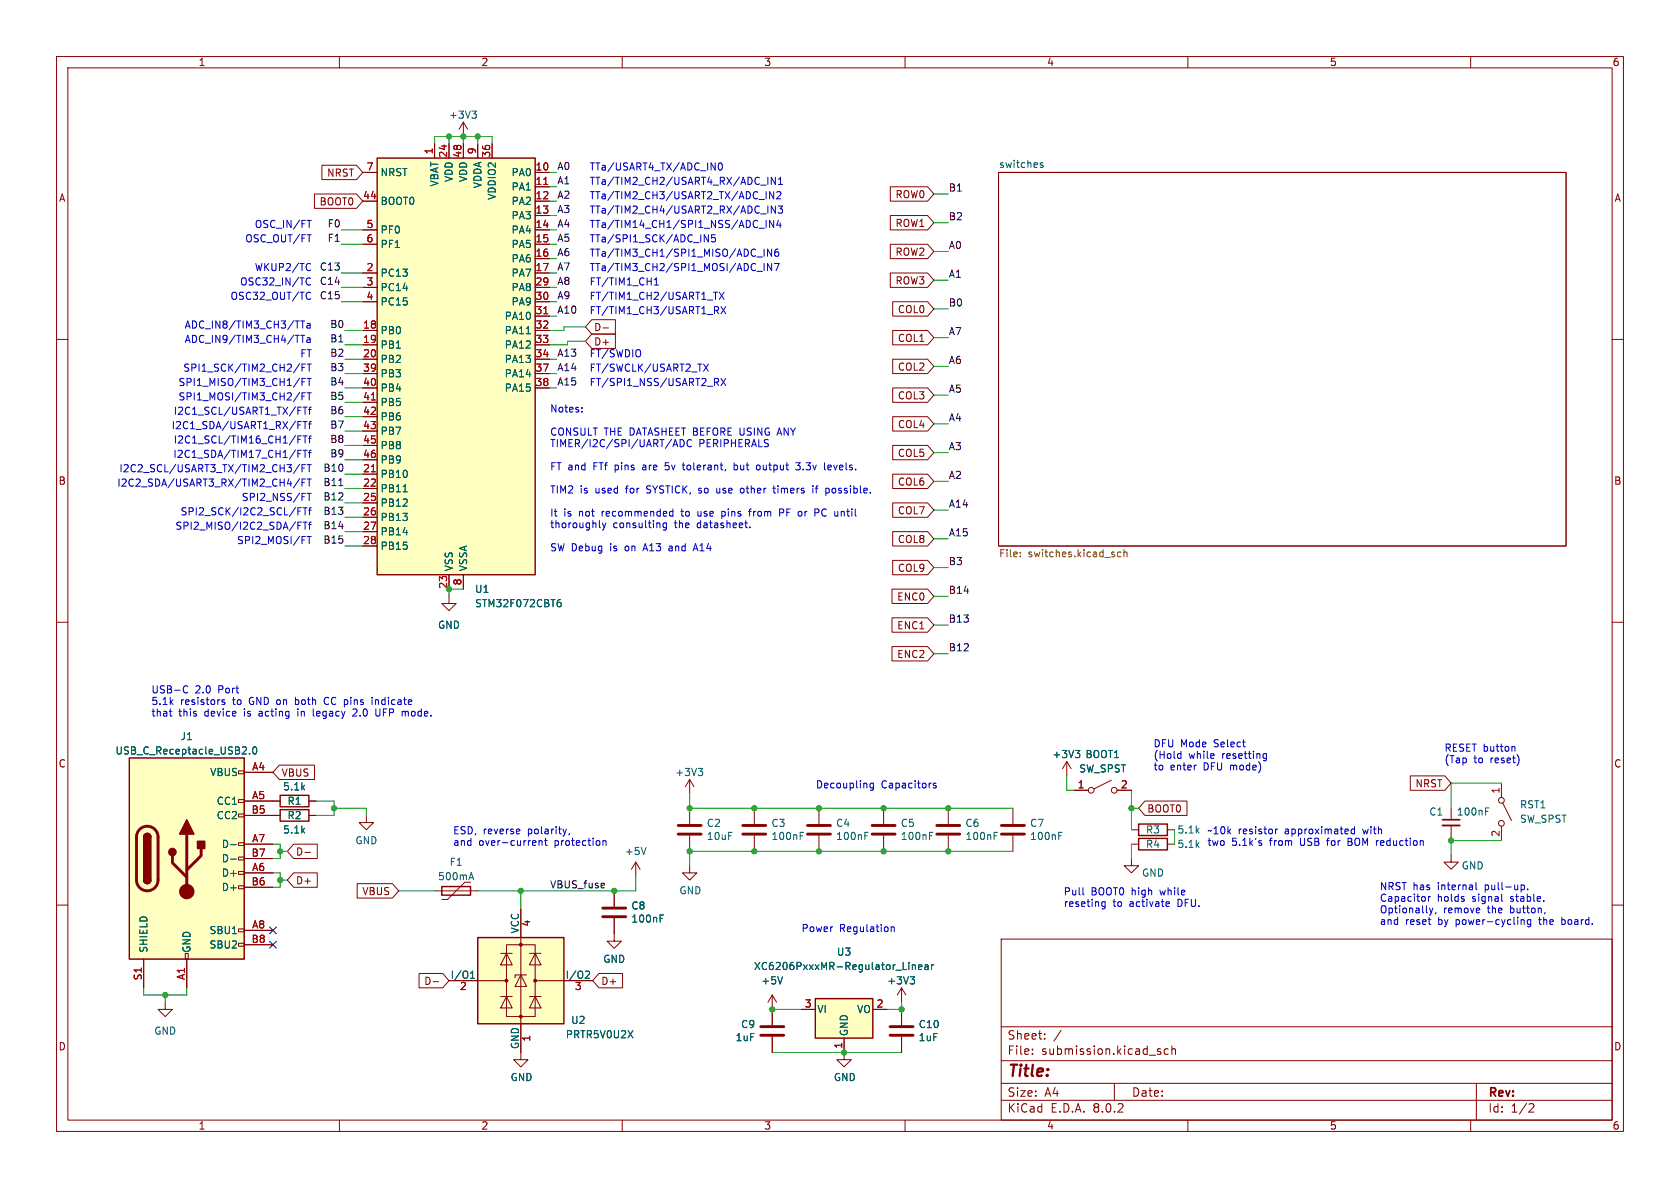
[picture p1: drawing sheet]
<svg xmlns="http://www.w3.org/2000/svg" width="297mm" height="210mm" viewBox="0 0 297 210" stroke-linecap="round" stroke-linejoin="round" font-family="sans-serif">
<g fill="none" stroke="#840000" stroke-width=".18">
<path d="M10 10h277v190h-277zM12 12h273v186h-273zM60 10v2M110 10v2M160 10v2M210 10v2M260 10v2M176.5 30.5h100.4v66h-100.4zM10 60h2M285 60h2M10 110h2M285 110h2"/>
<path d="M121.9 137.8v2.5M121.9 137.8l-.7 1.3M121.9 137.8l.8 1.3M188.6 134.6l.8 1.3M188.6 134.6v2.6M188.6 134.6l-.8 1.3M265.4 138.4v2.6M10 160h2M48.3 141.6h1.2M48.3 144.1h1.2M54.6 141.6h1.3M54.6 144.1h1.3"/>
<path d="M64.8 144.1v1.3h1.2l-1.2 1.3-1.3-1.3h1.3M108.6 157.5v2.8M112.4 152.4l-.8 1.3M112.4 152.4v2.5M112.4 152.4l.8 1.3M121.9 153v1.3h1.3l-1.3 1.3-1.3-1.3h1.3M121.9 142.9v2.8M121.9 147.7v2.8M133.3 142.9v2.8M133.3 147.7v2.8M200 151.8v1.2h1.3l-1.3 1.3-1.2-1.3h1.2M256.5 151.1v1.3h-1.2l1.2 1.3 1.3-1.3h-1.3"/>
<path d="M256.5 142.9v2M256.5 145.9v2.1M265.4 146.1v2.5M265.7 142l1.5 3M285 160h2M29.2 177.2v1.2h1.3l-1.3 1.3-1.3-1.3h1.3M108.6 162.3v2.8M159.4 174.6l-.8 1.3M159.4 174.6v2.6M159.4 174.6l.7 1.3M177 166h108v32h-108zM60 198v2"/>
<path d="M110 198v2M160 198v2M177 194.5h108M177 191.5h108M177 187.5h108M177 181.5h108M182.5 186.3v.1M182.5 185.5v.1M184.7 183.6v.1M184.7 182.8v.1M187.6 182.1l-1.3 2M197 191.5v3"/>
<path d="M204.8 185.9l.4 .1v.2l-.2 .2h-.3M204.8 185.4l.4 .1M206.5 185.5l-.4-.1-.3 .3v.4l.2 .2h.5M207.2 185.5l.2-.1 .3 .1 .1 .9M207.2 184.9v1.5M210 198v2M260 198v2M261 191.5v6.5M270.5 195.1l.5 .1 .2 .3-1 1.1h1"/>
<circle cx="265.4" cy="141.5" r=".51"/>
<circle cx="265.4" cy="145.5" r=".51"/>
</g>
<g fill="none" stroke="#006464" stroke-width=".18">
<path d="M184.4 28.8h-.3l-.2 .1v.2l.5 .1v.3h-.5M123.4 135.8h.8l-.4 .5M124 136.3l.2 .3v.3l-.2 .2M190.1 132.7h.8l-.4 .4M190.7 133.1l.2 .3v.3l-.2 .2M114.2 149.8l-.4 1.3M141.5 147.7h.4M141.5 147.1h.6M262.6 143.4h.5M262.6 142.8h.6M116.7 162.3h.4M116.7 161.7h.6"/>
<path d="M160.9 172.7h.8l-.4 .4M161.4 173.1l.3 .3v.3l-.3 .2"/>
</g>
<path d="M180.4 98.3v.1M180.4 97.6v.2M198.2 97.6h-.4l-.2 .2 .1 .6h.5M198.7 97.7l.2-.1h.3v.8M198.7 97.2v1.2" fill="none" stroke="#725600" stroke-width=".18"/>
<path d="M49.5 140.6h5.1v2h-5.1zM49.5 143.1h5.1v2.1h-5.1z" fill="none" stroke="#840000" stroke-width=".25"/>
<path d="M119.9 147.4h4.1M119.9 145.9h4.1M131.3 147.4h4.1M131.3 145.9h4.1M106.6 162.1h4M106.6 160.5h4" fill="none" stroke="#840000" stroke-width=".51"/>
<path d="M255 145.9h3.1" fill="none" stroke="#840000" stroke-width=".33"/>
<path d="M255 144.9h3.1" fill="none" stroke="#840000" stroke-width=".3"/>
<path d="M22.9 134h20.3v35.5h-20.3z" fill="#ffffc2"/>
<g fill="none" stroke="#840000" stroke-width=".18">
<path d="M42.2 136.3h1v.5h-1zM43.2 136.5h5.1M42.2 156.6h1v.5h-1zM42.2 154.1h1v.5h-1zM42.2 151.5h1v.5h-1zM42.2 149h1v.5h-1zM42.2 143.9h1v.5h-1zM42.2 141.4h1v.5h-1zM43.2 141.6h5.1M43.2 154.3h5.1M43.2 149.2h5.1M43.2 144.1h5.1"/>
<path d="M43.2 156.8h5.1M43.2 151.8h5.1M25.4 169.5v5.1M32.8 168.5h.5v1h-.5zM33 169.5v5.1M42.2 166.8h1v.5h-1zM42.2 164.2h1v.5h-1zM43.2 164.5h5.1M43.2 167h5.1"/>
</g>
<path d="M22.9 134h20.3v35.5h-20.3zM25.4 155.6a.64 .64 0 0 0 .6 .6 .64 .64 0 0 0 .7-.6M25.4 148a.64 .64 0 0 1 .6-.7 .64 .64 0 0 1 .7 .7" fill="none" stroke="#840000" stroke-width=".25"/>
<path d="M24.7 146.6a1.9 1.9 0 0 1 2.1-.4 1.9 1.9 0 0 1 1.1 1.8v7.6a1.91 1.91 0 0 1-1.9 1.9 1.91 1.91 0 0 1-1.9-1.9v-7.8l.2-.6zM30.5 151.3v1.2l2.5 2.6M33 147.4v10.2M35.6 150v1.3l-2.6 2.5" fill="none" stroke="#840000" stroke-width=".51"/>
<g fill="#840000" stroke="#840000" stroke-width=".25">
<path d="M25.4 155.6h1.3a.64 .64 0 0 1-.7 .6 .64 .64 0 0 1-.6-.6z"/>
<path d="M25.4 148h1.3v7.6h-1.3z"/>
<path d="M25.6 147.5a.64 .64 0 0 1 .7-.1 .64 .64 0 0 1 .4 .6h-1.3z"/>
<path d="M33 144.9l1.3 2.5h-2.6z"/>
<path d="M34.9 148.7h1.3v1.3h-1.3z"/>
<circle cx="30.5" cy="150.6" r=".63"/>
</g>
<circle cx="33" cy="157.6" r="1.27" fill="#840000" stroke="#840000" stroke-width=".18"/>
<path d="M44.1 133.2v.1M44.8 132.1l.2-.1a.68 .68 0 0 1 .4 .7 .68 .68 0 0 1-.4 .6l-.2-.1-.1-.4zM40.8 149.3h1M40.8 151.9h1" fill="none" stroke="#006464" stroke-width=".18"/>
<path d="M84.5 165.7h15.2v15.3h-15.2z" fill="#ffffc2"/>
<path d="M78.1 156.7h5.1v1.5h-5.1zM84.5 165.7h15.2v15.3h-15.2z" fill="none" stroke="#840000" stroke-width=".25"/>
<g fill="#840000" stroke="#840000" stroke-width=".18">
<circle cx="89.5" cy="173.4" r=".25"/>
<circle cx="92.1" cy="179.7" r=".25"/>
<circle cx="92.1" cy="167" r=".25"/>
<circle cx="94.6" cy="173.4" r=".25"/>
</g>
<g fill="none" stroke="#840000" stroke-width=".18">
<path d="M76.8 157.5h7.7M83.2 156h-1l-3.1 3h-1M156.2 142.9v2.8M156.2 147.7v2.8M79.4 173.4h10.1M88.5 176.1h2.1M88.5 168.5h2.1M89.5 167h5.1v12.7h-5.1zM89.5 176.1l1.1 2.1h-2.1zM89.5 168.5l1.1 2.1h-2.1zM92.1 172.3l1 2.1h-2zM92.1 160.7v26.6h1.2l-1.2 1.3-1.3-1.3h1.3"/>
<path d="M93.1 172.3h-2v.5M93.6 176.1h2M93.6 168.5h2M94.6 176.1l1 2.1h-2zM94.6 168.5l1 2.1h-2zM94.6 173.4h10.2M108.6 165.1v1.3h1.3l-1.3 1.2-1.3-1.2h1.3M159.4 178.4v2.8M159.4 183.3v2.8"/>
</g>
<path d="M83 155.2h.6M83.3 154.2l.4 1.3M164.3 147.7h.4M164.3 147.1h.6M83.2 172.9h.7M83.2 172l.3-.3v1.2M103.7 171.7h.4l.1 .3-.8 .9h.8" fill="none" stroke="#006464" stroke-width=".18"/>
<path d="M154.2 147.4h4M154.2 145.9h4M157.4 183h4M157.4 181.5h4" fill="none" stroke="#840000" stroke-width=".51"/>
<path d="M66.7 27.9h27.9v73.7h-27.9z" fill="#ffffc2"/>
<path d="M66.7 27.9h27.9v73.7h-27.9z" fill="none" stroke="#840000" stroke-width=".25"/>
<g fill="none" stroke="#840000" stroke-width=".18">
<path d="M64.1 30.5h2.6M64.1 35.6h2.6M76.8 25.4v2.5M79.4 25.4v2.5M81.9 21.6v2.5M81.9 25.4v2.5M81.9 21.6l-.7 1.3M81.9 21.6l.8 1.3M84.5 25.4v2.5M87 25.4v2.5M94.6 30.5h2.6M94.6 33h2.6"/>
<path d="M94.6 35.6h2.6M94.6 38.1h2.6M64.1 40.6h2.6M64.1 43.2h2.6M64.1 48.3h2.6M64.1 58.4h2.6M64.1 50.8h2.6M64.1 53.3h2.6M94.6 40.6h2.6M94.6 43.2h2.6M94.6 45.7h2.6M94.6 48.3h2.6"/>
<path d="M94.6 58.4h2.6M94.6 50.8h2.6M94.6 53.3h2.6M94.6 55.9h2.6M64.1 61h2.6M64.1 63.5h2.6M64.1 66h2.6M64.1 68.6h2.6M64.1 71.1h2.6M64.1 73.7h2.6M64.1 76.2h2.6M64.1 78.7h2.6"/>
<path d="M94.6 61h2.6M94.6 63.5h2.6M94.6 66h2.6M94.6 68.6h2.6M64.1 83.8h2.6M64.1 86.4h2.6M64.1 88.9h2.6M64.1 91.4h2.6M64.1 94h2.6M64.1 96.5h2.6M64.1 81.3h2.6M79.4 105.4v1.3h1.2l-1.2 1.3-1.3-1.3h1.3"/>
<path d="M79.4 101.6v2.5M81.9 101.6v2.5M144.8 142.9v2.8M144.8 147.7v2.8M136.5 178.4v2.8M136.5 183.3v2.8M149.2 186.1v1.2h1.3l-1.3 1.3-1.2-1.3h1.2"/>
</g>
<path d="M96.1 32.6h.8M96.1 55.5h.8M65.6 70.7h.8M65.6 83.4h.8" fill="none" stroke="#a90000" stroke-width=".18"/>
<path d="M83.4 19.6h.8l-.4 .5M84 20.1l.2 .3v.3l-.2 .2M93 59h.8M71.3 86.9h.7M98.6 106.5h.4l.2 .2-.1 .5h-.5M99.1 106l-.4 .1M152.9 147.7h.4M152.9 147.1h.6" fill="none" stroke="#006464" stroke-width=".18"/>
<path d="M142.7 147.4h4.1M142.7 145.9h4.1M134.5 183h4.1M134.5 181.5h4.1" fill="none" stroke="#840000" stroke-width=".51"/>
<path d="M144.1 176.5h10.2v7h-10.2z" fill="#ffffc2"/>
<path d="M201.3 148.2h5.1v2h-5.1zM201.3 145.7h5.1v2h-5.1zM144.1 176.5h10.2v7h-10.2z" fill="none" stroke="#840000" stroke-width=".25"/>
<g fill="none" stroke="#840000" stroke-width=".18">
<path d="M55.6 34.3h7.4l1.1 1.3-1.1 1.2h-7.4zM56.9 29.2h6.1l1.1 1.3-1.1 1.3h-6.1zM64.1 30.5h2.6M64.1 35.6h2.6M76.8 25.4v2.5M79.4 25.4v2.5M81.9 25.4v2.5M84.5 25.4v2.5M87 25.4v2.5M94.6 30.5h2.6M94.6 33h2.6M94.6 35.6h2.6"/>
<path d="M94.6 38.1h2.6M157.4 38.1h6.6l1.1 1.3-1.1 1.2h-6.6zM157.4 33h6.6l1.1 1.3-1.1 1.3h-6.6zM64.1 40.6h2.6M64.1 43.2h2.6M64.1 48.3h2.6M64.1 58.4h2.6M64.1 50.8h2.6M64.1 53.3h2.6M94.6 40.6h2.6M94.6 43.2h2.6M94.6 45.7h2.6"/>
<path d="M94.6 48.3h2.6M94.6 58.4h2.6M94.6 50.8h2.6M94.6 53.3h2.6M94.6 55.9h2.6M104.6 59.1h4.2v2.5h-4.2l-1.1-1.3zM104.6 56.5h4.2v2.6h-4.2l-1.1-1.3zM106.6 58h1M157.4 48.3h6.6l1.1 1.2-1.1 1.3h-6.6zM157.4 43.2h6.6l1.1 1.3-1.1 1.2h-6.6zM157.8 53.3h6.2l1.1 1.3-1.1 1.3h-6.2zM157.8 58.4h6.2l1.1 1.3-1.1 1.3h-6.2z"/>
<path d="M64.1 61h2.6M64.1 63.5h2.6M64.1 66h2.6M64.1 68.6h2.6M64.1 71.1h2.6M64.1 73.7h2.6M64.1 76.2h2.6M64.1 78.7h2.6M94.6 61h2.6M94.6 63.5h2.6M94.6 66h2.6M94.6 68.6h2.6"/>
<path d="M157.8 78.7h6.2l1.1 1.3-1.1 1.3h-6.2zM157.8 63.5h6.2l1.1 1.3-1.1 1.2h-6.2zM157.8 68.6h6.2l1.1 1.3-1.1 1.2h-6.2zM157.8 73.7h6.2l1.1 1.2-1.1 1.3h-6.2zM64.1 83.8h2.6M64.1 86.4h2.6M64.1 88.9h2.6M64.1 91.4h2.6M64.1 94h2.6M64.1 96.5h2.6M64.1 81.3h2.6M157.8 94h6.2l1.1 1.3-1.1 1.2h-6.2z"/>
<path d="M157.8 83.8h6.2l1.1 1.3-1.1 1.3h-6.2zM157.8 88.9h6.2l1.1 1.3-1.1 1.2h-6.2zM157.8 99.1h6.2l1.1 1.2-1.1 1.3h-6.2zM79.4 101.6v2.5M81.9 101.6v2.5M157.7 109.2h6.3l1.1 1.3-1.1 1.3h-6.3zM157.7 104.1h6.3l1.1 1.3-1.1 1.3h-6.3zM157.7 114.3h6.3l1.1 1.3-1.1 1.2h-6.3zM43.2 136.5h5.1M49.4 135.3h6.2v2.5h-6.2l-1.1-1.3zM189.9 139.7h2.5M196.5 137.9l-3.1 1.5"/>
<path d="M197.5 139.7h2.5M249.3 137.2h6.1l1.1 1.2-1.1 1.3h-6.1zM43.2 149.2h5.1M43.2 141.6h6.3M43.2 154.3h5.1M43.2 144.1h6.3M43.2 156.8h5.1M43.2 151.8h5.1M51.9 154.3h4.2v2.5h-4.2l-1.1-1.2zM51.9 149.2h4.2v2.6h-4.2l-1.1-1.3zM53.9 150.7h1M54.6 141.6h1.3"/>
<path d="M54.6 144.1h1.3M63.1 156.2h6.3l1.1 1.3-1.1 1.3h-6.3zM108.6 157.5v2.8M167.6 142.9v2.8M167.6 147.7v2.8M179.1 142.9v2.8M179.1 147.7v2.8M200 149.2h1.3M200 146.7h1.3M202.4 141.6h7.4v2.5h-7.4l-1.1-1.2zM206.4 149.2h1.2M206.4 146.7h1.2"/>
<path d="M25.4 169.5v5.1M33 169.5v5.1M43.2 164.5h5.1M43.2 167h5.1M74.1 172.1h4.2l1.1 1.3-1.1 1.2h-4.2zM76.6 173.5h.9M79.4 173.4h5.1M92.1 160.7v5M99.7 173.4h5.1M105.9 172.1h4.2v2.5h-4.2l-1.1-1.2zM108.6 162.3v2.8M136.5 175.9l-.7 1.3"/>
<path d="M136.5 175.9v5.3M136.5 175.9l.8 1.3M141.6 178.4h2.5M154.3 178.4h2.5M159.4 178.4v2.8M92.1 181v5.1M136.5 183.3v2.8M149.2 183.5v2.6M159.4 183.3v2.8"/>
<circle cx="192.9" cy="139.7" r=".51"/>
<circle cx="197" cy="139.7" r=".51"/>
</g>
<g fill="none" stroke="#006464" stroke-width=".18">
<path d="M93 59h.8M71.3 86.9h.7M98.6 106.5h.4l.2 .2-.1 .5h-.5M99.1 106l-.4 .1M44.1 133.2v.1M44.8 132.1l.2-.1a.68 .68 0 0 1 .4 .7 .68 .68 0 0 1-.4 .6l-.2-.1-.1-.4zM190.1 132.7h.8l-.4 .4M190.7 133.1l.2 .3v.3l-.2 .2M40.8 149.3h1M40.8 151.9h1M175.8 147.7h.4M175.8 147.1h.6"/>
<path d="M187.2 147.7h.4M187.2 147.1h.6M83.2 172.9h.7M83.2 172l.3-.3v1.2M103.7 171.7h.4l.1 .3-.8 .9h.8M116.7 162.3h.4M116.7 161.7h.6M138.3 172.7l-.4 1.2M160.9 172.7h.8l-.4 .4M161.3 170.5v.9M161.3 170.7l.2-.2 .3 .1v.8M161.4 173.1l.3 .3v.3l-.3 .2"/>
<path d="M162.4 171l.6-.1-.1-.3-.3-.1-.2 .2v.6h.5M163.5 170.6h.5l.1 .8M164.1 170.9h-.5l-.1 .2 .1 .3 .5-.1M164.7 170.5v.9M165 170.5l-.3 .3"/>
</g>
<path d="M165.6 147.4h4.1M165.6 145.9h4.1M177 147.4h4.1M177 145.9h4.1" fill="none" stroke="#840000" stroke-width=".51"/>
<path d="M59.9 85.8h.7M106.8 156.2l.1 .2-.6 .1" fill="none" stroke="#0f0f0f" stroke-width=".18"/>
<g fill="none" stroke="#0000c2" stroke-width=".18">
<path d="M54.3 39h.7M127.1 28.9l.2-.1a.68 .68 0 0 1 .4 .6 .68 .68 0 0 1-.4 .7l-.2-.2-.1-.3zM135.4 39v1.2M135.7 31.3v1.3M136.8 33.9v1.2l-.7-1.2v1.2M136.8 39v1.2l-.7-1.2v1.2M137.1 31.3v1.3l-.7-1.3v1.3M137.1 36.4v1.3l-.7-1.3v1.3M137.3 34l.5-.1 .2 .3-.7 .9h.7M137.6 36.4h.7l-.4 .5 .4 .1v.6l-.2 .1-.5-.1M137.6 38.9l-.3 .9h.8M137.6 32.6h.7"/>
<path d="M137.6 31.7l.4-.4v1.3M137.9 39.4v.8M53.1 59.3h.8M53.1 56.7h.8M53.5 56.7v1.3M53.5 59.3v1.2M54.2 50.2l.3 .2 .4-.1M54.3 57.2h.5v.8M54.3 59.8h.5v.7M54.5 46.6l.4 .1M54.5 51.7l.4 .1M54.8 57.5h-.4l-.2 .2 .2 .3 .4-.1"/>
<path d="M54.9 47.7l-.4 .1M54.9 52.8l-.4 .1M54.9 49.2l-.4-.1-.3 .2M115.7 50.4h.7M115.7 49.5l.3-.4v1.3M124.5 41.5l.7 1.3v-1.3M126.1 51.7h.8M126.4 41.5h-.6v.6l.2-.1h.4l.1 .2-.1 .4-.1 .2-.5-.2M126.6 54.9l.4 .6M126.8 54.2l.2 .2v.3l-.2 .2M127.2 51.7l.8 1.2M127.5 54.2l.8 1.3"/>
<path d="M128 51.7l-.8 1.2M128.3 54.2l-.8 1.3M133.8 48h1M133.8 45.4h1M134.2 40.3h.9M135.1 44v1.3M135.1 46.6v1.2M136.4 44v1.3l-.7-1.3v1.3M136.4 46.6v1.2l-.7-1.2v1.2M136.9 46.6h.8l-.5 1.2M137.6 44l-.4 .1a.86 .86 0 0 0 0 1.2l.4-.1 .1-.4-.3-.3h-.2l-.2 .3M52.7 79.6h.6"/>
<path d="M52.7 77.7h.4M52.7 72h.6M52.7 74.5h.6M53.3 77.1h-.6v1.2M53.4 65h.4M53.4 70h.4M53.4 67.5h.4M53.6 79.6h.7M53.6 77.1h.7M53.6 72h.7M53.6 74.5h.7M53.9 72v1.2"/>
<path d="M53.9 74.5v1.3M53.9 77.1v1.2M53.9 79.6v1.3M54 64.4h-.6v1.2M54 66.9h-.6v1.3M54 69.4h-.6v1.3M54.3 64.4h.7M54.3 69.4h.7M54.3 66.9h.7M54.5 77.5h.5M54.5 72.4h.5M54.5 74.9h.5"/>
<path d="M54.7 64.4v1.2M54.7 66.9v1.3M54.7 69.4v1.3M54.8 60l-.4 .1-.2 .1 .2 .3h.4M55 72l-.3 .2v1M55 74.5l-.3 .2v1.1M55 77.1l-.3 .1v1.1M55 79.6l-.3 .2v1.1M102.9 72.7v.1M102.9 72.1v.1M119 79l.4-1.3 .4 1.3M119.1 78.6h.6"/>
<path d="M120.2 77.7v1.3a.66 .66 0 0 0 .8-.5 .66 .66 0 0 0-.5-.8M121.9 77.7a.66 .66 0 0 0-.5 .7 .66 .66 0 0 0 .6 .6l.2-.1M122 77.7l.2 .1M124.4 64.4l.8 1.2M125.2 64.4l-.8 1.2M126.3 66.9h.5l.2 .2-.1 .4-.6 .1M126.6 67.6l.4 .6M127.5 66.9l.8 1.3M128.3 66.9l-.8 1.3M137.5 76.6h.6M137.8 75.7l-.4 1.2M52.7 92.9h.4"/>
<path d="M52.7 92.3h.6M52.7 90.4h.4M52.7 80.2h.4M53 84.6l-1.1 1.6M53 82.1l-1.1 1.6M53.3 89.8h-.6v1.2M53.4 85.3h.4M53.4 82.7h.4M53.6 92.3h.7M53.6 89.8h.7M53.9 89.8v1.2M53.9 92.3v1.3"/>
<path d="M54 82.1h-.6v1.3M54 84.7h-.6v1.2M54.3 87.2h.7M54.3 94.8h.7M54.3 84.7h.7M54.3 82.1h.7M54.5 92.7h.5M54.5 90.2h.5M54.5 80h.5M54.7 82.1v1.3M54.7 84.7v1.2M54.7 87.2v1.3"/>
<path d="M54.7 94.8v1.3M55 92.3l-.3 .2v1.1M55 89.8l-.3 .1v1.1M106 93.1l.1 .2M106.5 92.4l.3 .9M106.8 93.3l-.3 .4M107.1 92.4l-.3 .9M117.6 82.9l.2 .2M117.8 92.4v1.1l-.2 .2h-.3M117.8 92.5l-.3-.1-.3 .3 .1 .5h.5M118.2 81.8h-.6v.6l.2-.1M118.4 96.5l-.1 .1"/>
<path d="M118.4 96.9l-.2 .2 .2 .3M118.4 91.1l.2 .1h.4M119 90.5l-.4-.1-.2 .1M119 90v1.2M120.6 82.2h.5M120.8 81.8v1.1l.3 .2M122.7 97h.6M123 96.1l-.5 1.3M123.4 90.4v.7l.2 .1M123.5 87.1l.1 .1M123.7 86.3l-.2 .2 .2 .2M126.7 86.3v.7l.4 .2"/>
<path d="M127.6 91.2h.4M127.6 90.4v1.3M128 90.4l-.4 .1M129.8 82.3l.4-.1 .1 .1M129.8 81.8v1.3M130.3 82.9l-.1 .2-.4-.1M130.9 86.9l.2 .3 .3-.1M131.4 86.4l-.3-.1-.2 .2M132.3 90.4h.5M132.6 93.2v.1M132.8 90l-.3 .2v1M133.8 82.3l.3-.1 .3 .3-.1 .5h-.5"/>
<path d="M136.6 86.3h.5M136.8 85.9v1.1l.3 .2M137.8 90.6h.6l.2-.2-.1-.3-.7-.1v1.2M140.7 81.8h.8l-.5 .5 .4 .1v.5l-.2 .2-.5-.2M143.7 85.9v.1M143.7 86.3v.9M144.1 86.3h.5M144.6 85.9l-.3 .2v1.1M144.7 90.1v.4M146.5 86.4v.6M146.9 82.3l-.4-.1-.1 .2v.6h.5M147 82.5l-.6 .1"/>
<path d="M147.1 86.4v.6M148.7 90.4v.8M149.1 90.4l-.4 .1M29.9 125.7h.5M30.2 126.5l.2 .1M32.6 121.3l.3-.1 .3 .1M33.2 122.4l-.3 .1-.3-.1M39.7 123.8l-.3-.1-.2 .2 .1 .2 .4 .1v.3h-.5M52.2 123.3v1.2M52.2 124.5h.2M52.4 123.7l-.2 .1M52.7 125.3v.1"/>
<path d="M52.7 125.7v.9M55.4 125.3v1.1l.2 .2M57.7 123.3a.68 .68 0 0 0-.4 .6 .68 .68 0 0 0 .4 .6M63.1 125.9l-.8 .7h.8M65.8 123.3v.1M65.8 123.7v.8M66.4 123.7v.8M66.6 123.7l-.2 .1M67.2 125.3l-.1 1.2-.4 .1-.3-.3M71.7 125.8h.4M154.4 138.4v1.1l-.2 .2-.3-.1M154.4 138.5l-.4-.1-.2 .3 .1 .5h.5"/>
<path d="M165.5 138.5l-.3-.1-.2 .2v.2l.5 .1v.3h-.5M208.4 133.2l.4 .1M208.8 132.8v1.3M208.8 134l-.4 .1M223.4 134h.5M223.4 133.3h.5M223.9 133.2v1l-.2 .3-.4-.1M267.5 132l.3 .1v.7M91.8 146.6l.1 .3-.6 .1M94.7 148.7v.2l-.6 .1M95.3 148.6v.8M95.3 148.7l.2-.1 .3 .1v.7"/>
<path d="M96.3 148.6h.4M96.4 148.2v1.1l.3 .1M100.1 146.6l-.3 .8M100.7 147.3l-.1 .3M106.6 148.7l.2-.1 .3 .1v.7M106.6 148.6v.8M191.4 156.9v1.1l.2 .2M195.4 159.4v1l-.3 .3-.3-.1M195.4 159.5l-.4-.1-.2 .2 .1 .6h.5M206.3 159.4l.4 .1v.2l-.6 .1M222.7 148.6l.3 .1M222.7 149l.3 .1 .1 .2-.2 .1h-.2"/>
<path d="M225.5 146.6v.8M225.9 146.6l-.4 .2M238.3 148.8h.4M238.7 148.2h-.4v1.2h.5M239.5 146.6h-.4l-.2 .2 .1 .5h.5M239.5 146.1v1.3M252.5 158.5v.8M252.9 158.5l-.4 .2M258.8 159v.3M260.9 156v1.1l.2 .2M265.5 159.1l.2 .2M269 156.4l.4 .1 .1 .2v.5l-.5 .1"/>
<path d="M270.1 157.2v.1M157.5 163.8v.9M157.5 164l.2-.2 .3 .1 .1 .8M206.7 160.2h-.4M252.7 160.5l.3 .9M253 161.4l-.3 .4M253.3 160.5l-.3 .9M253.9 161.3l-.2 .3M268.9 162.7l.2-.1h.3l.1 .8M270.6 162.6v1l-.2 .2h-.3M270.6 162.6h-.4l-.2 .2 .1 .6h.5M273.1 161.3v.2"/>
<path d="M276.1 162.1v1.3M276.1 163.4h.1M276.2 162.6h-.1"/>
</g>
<g fill="none" stroke="#009600" stroke-width=".18">
<path d="M76.8 25.4v-1.3h10.2v1.3M79.4 24.1v1.3M81.9 24.1v1.3M84.5 24.1v1.3M97.2 38.1h1.2M97.2 35.6h1.2M97.2 33h1.2M97.2 30.5h1.2M165.1 39.4h2.5M165.1 34.3h2.5M60.3 40.6h3.8M60.3 48.3h3.8"/>
<path d="M60.3 50.8h3.8M60.3 43.2h3.8M60.3 53.3h3.8M61 58.4h3.1M97.2 40.6h1.2M97.2 48.3h1.2M97.2 50.8h1.2M97.2 43.2h1.2M97.2 53.3h1.2M97.2 45.7h1.2M97.2 55.9h1.2M103.5 57.8h-3.8v.6h-2.5"/>
<path d="M165.1 54.6h2.5M165.1 44.5h2.5M165.1 49.5h2.5M165.1 59.7h2.5M61 68.6h3.1M61 71.1h3.1M61 73.7h3.1M61 78.7h3.1M61 76.2h3.1M61 66h3.1M61 61h3.1M61 63.5h3.1"/>
<path d="M97.2 68.6h1.2M97.2 66h1.2M97.2 63.5h1.2M103.5 60.3h-3.2v.7h-3.1M165.1 69.9h2.5M165.1 74.9h2.5M165.1 64.8h2.5M61 83.8h3.1M61 88.9h3.1M61 96.5h3.1M61 86.4h3.1M61 91.4h3.1"/>
<path d="M61 94h3.1M61 81.3h3.1M165.1 85.1h2.5M165.1 80h2.5M165.1 90.2h2.5M165.1 95.3h2.5M81.9 104.1h-2.5v1.3M165.1 105.4h2.5M165.1 100.3h2.5M165.1 110.5h2.5M165.1 115.6h2.5M188.6 137.2v2.5h1.3"/>
<path d="M200 139.7v7M265.4 138.4h-8.9v4.5M48.3 154.3h1.2v2.5h-1.2M48.3 149.2h1.2v2.6h-1.2M49.5 150.5h1.3M49.5 155.6h1.3M55.9 141.6h3.2v2.5h-3.2M59.1 142.9h5.7v1.2M70.5 157.5h6.3M92.1 157.5v3.2M112.4 154.9v2.6h-27.9M121.9 140.3v2.6h57.2"/>
<path d="M179.1 150.5h-57.2v2.5M200 142.9h1.3M200 149.2v2.6M207.6 146.7v2.5M256.5 148v3.1M256.5 148.6h8.9M25.4 174.6v1.3h7.6v-1.3M29.2 175.9v1.3M136.5 178.4h5.1M159.4 177.2v1.2h-2.6M136.5 186.1h22.9"/>
</g>
<path d="M47.7 163.9l1.2 1.2M47.7 166.4l1.2 1.2M48.9 163.9l-1.2 1.2M48.9 166.4l-1.2 1.2" fill="none" stroke="#000084" stroke-width=".18"/>
<path d="M96.1 32.6h.8M96.1 55.5h.8M65.6 70.7h.8M65.6 83.4h.8" fill="none" stroke="#a90000" stroke-width=".18"/>
<g fill="#009600" stroke="#009600" stroke-width=".18">
<circle cx="144.8" cy="150.5" r=".46"/>
<circle cx="144.8" cy="142.9" r=".46"/>
<circle cx="156.2" cy="150.5" r=".46"/>
<circle cx="156.2" cy="142.9" r=".46"/>
<circle cx="136.5" cy="178.4" r=".46"/>
<circle cx="149.2" cy="186.1" r=".46"/>
<circle cx="167.6" cy="150.5" r=".46"/>
<circle cx="167.6" cy="142.9" r=".46"/>
<circle cx="159.4" cy="178.4" r=".46"/>
<circle cx="133.3" cy="142.9" r=".46"/>
<circle cx="121.9" cy="150.5" r=".46"/>
<circle cx="121.9" cy="142.9" r=".46"/>
<circle cx="79.4" cy="104.1" r=".46"/>
<circle cx="92.1" cy="157.5" r=".46"/>
<circle cx="49.5" cy="150.5" r=".46"/>
<circle cx="133.3" cy="150.5" r=".46"/>
<circle cx="108.6" cy="157.5" r=".46"/>
<circle cx="200" cy="142.9" r=".46"/>
<circle cx="256.5" cy="148.6" r=".46"/>
<circle cx="81.9" cy="24.1" r=".46"/>
<circle cx="84.5" cy="24.1" r=".46"/>
<circle cx="79.4" cy="24.1" r=".46"/>
<circle cx="49.5" cy="155.6" r=".46"/>
<circle cx="29.2" cy="175.9" r=".46"/>
<circle cx="59.1" cy="142.9" r=".46"/>
</g>
<text font-size="2.8" fill="#840000" x="178" y="190.9">Title:</text>
<g font-size="2.1" fill="#840000">
<text x="178" y="184">Sheet:</text>
<text x="178" y="186.7">File:</text>
<text x="184.1" y="186.7">submission.kicad_sch</text>
<text x="178" y="196.9">KiCad</text>
<text x="178" y="194.1">Size:</text>
<text x="184.7" y="194.1">A4</text>
<text x="185.7" y="196.9">E.D.A.</text>
<text x="193.3" y="196.9">8.0.2</text>
<text x="200" y="194.1">Date:</text>
<text x="263" y="194.3">Rev:</text>
<text x="263" y="196.9">Id:</text>
<text x="267.1" y="196.9">1/2</text>
</g>
<g font-size="1.8" fill="#840000">
<text x="35" y="11.9">1</text>
<text x="85" y="11.9">2</text>
<text x="135" y="11.9">3</text>
<text x="185" y="11.9">4</text>
<text x="235" y="11.9">5</text>
<text x="285" y="11.9">6</text>
<text x="10.3" y="35.9">A</text>
<text x="57.7" y="31.4">NRST</text>
<text x="158.2" y="35.2">ROW0</text>
<text x="285.3" y="35.9">A</text>
<text x="56.4" y="36.5">BOOT0</text>
<text x="158.2" y="40.3">ROW1</text>
<text x="158.2" y="45.4">ROW2</text>
<text x="158.2" y="50.5">ROW3</text>
<text x="104.9" y="58.7">D-</text>
<text x="158.6" y="55.6">COL0</text>
<text x="158.6" y="65.7">COL2</text>
<text x="158.6" y="60.6">COL1</text>
<text x="158.6" y="70.8">COL3</text>
<text x="158.6" y="75.9">COL4</text>
<text x="158.6" y="81">COL5</text>
<text x="10.3" y="85.9">B</text>
<text x="158.6" y="86">COL6</text>
<text x="285.3" y="85.9">B</text>
<text x="158.6" y="91.1">COL7</text>
<text x="158.6" y="96.2">COL8</text>
<text x="158.6" y="101.3">COL9</text>
<text x="158.5" y="106.4">ENC0</text>
<text x="158.5" y="111.4">ENC1</text>
<text x="158.5" y="116.5">ENC2</text>
<text x="10.3" y="135.9">C</text>
<text x="49.7" y="137.5">VBUS</text>
<text x="285.3" y="135.9">C</text>
<text x="202.7" y="143.8">BOOT0</text>
<text x="250.1" y="139.4">NRST</text>
<text x="52.2" y="151.4">D-</text>
<text x="52.2" y="156.5">D+</text>
<text x="64" y="158.4">VBUS</text>
<text x="74.9" y="174.3">D-</text>
<text x="106.2" y="174.3">D+</text>
<text x="10.3" y="185.9">D</text>
<text x="285.3" y="185.9">D</text>
<text x="35" y="199.9">1</text>
<text x="85" y="199.9">2</text>
<text x="135" y="199.9">3</text>
<text x="185" y="199.9">4</text>
<text x="235" y="199.9">5</text>
<text x="285" y="199.9">6</text>
</g>
<g font-size="1.8" fill="#006464">
<text x="79.3" y="21.2">+3V3</text>
<text x="176.5" y="29.8">switches</text>
<text x="67.2" y="31.3">NRST</text>
<text x="77.7" y="33.1" transform="rotate(-90 77.7 33.1)">VBAT</text>
<text x="80.2" y="32.3" transform="rotate(-90 80.2 32.3)">VDD</text>
<text x="82.8" y="32.3" transform="rotate(-90 82.8 32.3)">VDD</text>
<text x="85.3" y="33.4" transform="rotate(-90 85.3 33.4)">VDDA</text>
<text x="87.9" y="35.4" transform="rotate(-90 87.9 35.4)">VDDIO2</text>
<text x="90.3" y="31.3">PA0</text>
<text x="90.3" y="33.9">PA1</text>
<text x="67.2" y="36.4">BOOT0</text>
<text x="67.2" y="41.5">PF0</text>
<text x="90.3" y="36.4">PA2</text>
<text x="90.3" y="39">PA3</text>
<text x="90.3" y="41.5">PA4</text>
<text x="67.2" y="44">PF1</text>
<text x="90.3" y="44">PA5</text>
<text x="90.3" y="46.6">PA6</text>
<text x="67.2" y="49.1">PC13</text>
<text x="67.2" y="51.7">PC14</text>
<text x="90.3" y="49.1">PA7</text>
<text x="90.3" y="51.7">PA8</text>
<text x="67.2" y="59.3">PB0</text>
<text x="67.2" y="54.2">PC15</text>
<text x="89.1" y="56.7">PA10</text>
<text x="89.1" y="59.3">PA11</text>
<text x="90.3" y="54.2">PA9</text>
<text x="67.2" y="61.8">PB1</text>
<text x="67.2" y="64.4">PB2</text>
<text x="89.1" y="61.8">PA12</text>
<text x="89.1" y="64.4">PA13</text>
<text x="67.2" y="66.9">PB3</text>
<text x="67.2" y="69.4">PB4</text>
<text x="67.2" y="72">PB5</text>
<text x="89.1" y="66.9">PA14</text>
<text x="89.1" y="69.4">PA15</text>
<text x="67.2" y="74.5">PB6</text>
<text x="67.2" y="77.1">PB7</text>
<text x="67.2" y="79.6">PB8</text>
<text x="67.2" y="82.1">PB9</text>
<text x="67.2" y="84.7">PB10</text>
<text x="67.2" y="87.2">PB11</text>
<text x="67.2" y="89.8">PB12</text>
<text x="67.2" y="92.3">PB13</text>
<text x="67.2" y="94.8">PB14</text>
<text x="67.2" y="97.4">PB15</text>
<text x="80.2" y="101.1" transform="rotate(-90 80.2 101.1)">VSS</text>
<text x="82.8" y="101.1" transform="rotate(-90 82.8 101.1)">VSSA</text>
<text x="83.9" y="105">U1</text>
<text x="83.9" y="107.5">STM32F072CBT6</text>
<text x="77.3" y="111.4">GND</text>
<text x="31.8" y="131">J1</text>
<text x="20.3" y="133.6">USB_C_Receptacle_USB2.0</text>
<text x="37.1" y="137.4">VBUS</text>
<text x="119.3" y="137.4">+3V3</text>
<text x="186" y="134.2">+3V3</text>
<text x="190.7" y="136.8">SW_SPST</text>
<text x="191.8" y="134.2">BOOT1</text>
<text x="38.2" y="142.5">CC1</text>
<text x="49.9" y="139.9">5.1k</text>
<text x="50.7" y="142.5">R1</text>
<text x="268.6" y="143.1">RST1</text>
<text x="38.2" y="145">CC2</text>
<text x="49.9" y="147.5">5.1k</text>
<text x="50.7" y="145">R2</text>
<text x="62.7" y="149.5">GND</text>
<text x="124.9" y="146.4">C2</text>
<text x="124.9" y="148.7">10uF</text>
<text x="136.3" y="146.4">C3</text>
<text x="136.3" y="148.7">100nF</text>
<text x="147.7" y="146.4">C4</text>
<text x="147.7" y="148.7">100nF</text>
<text x="159.1" y="146.4">C5</text>
<text x="159.1" y="148.7">100nF</text>
<text x="170.6" y="146.4">C6</text>
<text x="170.6" y="148.7">100nF</text>
<text x="182" y="146.4">C7</text>
<text x="182" y="148.7">100nF</text>
<text x="202.5" y="147.5">R3</text>
<text x="208.1" y="147.5">5.1k</text>
<text x="252.6" y="144.4">C1</text>
<text x="257.4" y="144.4">100nF</text>
<text x="268.6" y="145.6">SW_SPST</text>
<text x="39.1" y="155.2">D+</text>
<text x="39.1" y="150.1">D-</text>
<text x="39.1" y="152.6">D-</text>
<text x="77.3" y="155.8">500mA</text>
<text x="79.4" y="153.3">F1</text>
<text x="110.4" y="151.4">+5V</text>
<text x="201.8" y="155.2">GND</text>
<text x="202.5" y="150.1">R4</text>
<text x="208.1" y="150.1">5.1k</text>
<text x="258.3" y="153.9">GND</text>
<text x="39.1" y="157.7">D+</text>
<text x="111.5" y="161">C8</text>
<text x="120" y="158.3">GND</text>
<text x="36.9" y="165.3">SBU1</text>
<text x="36.9" y="167.9">SBU2</text>
<text x="91.8" y="165.1" transform="rotate(-90 91.8 165.1)">VCC</text>
<text x="111.5" y="163.3">100nF</text>
<text x="26.3" y="168.5" transform="rotate(-90 26.3 168.5)">SHIELD</text>
<text x="33.9" y="168.5" transform="rotate(-90 33.9 168.5)">GND</text>
<text x="79.6" y="173.1">I/O1</text>
<text x="99.9" y="173.1">I/O2</text>
<text x="106.5" y="170.4">GND</text>
<text x="133.2" y="171.7">XC6206PxxxMR-Regulator_Linear</text>
<text x="147.9" y="169.1">U3</text>
<text x="134.5" y="174.2">+5V</text>
<text x="144.4" y="179.3">VI</text>
<text x="151.4" y="179.3">VO</text>
<text x="156.7" y="174.2">+3V3</text>
<text x="27.2" y="183.1">GND</text>
<text x="91.8" y="185.6" transform="rotate(-90 91.8 185.6)">GND</text>
<text x="99.9" y="183.7">PRTR5V0U2X</text>
<text x="100.9" y="181.2">U2</text>
<text x="129.9" y="184.3">1uF</text>
<text x="130.9" y="181.9">C9</text>
<text x="150.1" y="183.3" transform="rotate(-90 150.1 183.3)">GND</text>
<text x="162.3" y="184.3">1uF</text>
<text x="162.3" y="181.9">C10</text>
<text x="90.2" y="191.3">GND</text>
<text x="147.3" y="191.3">GND</text>
</g>
<g font-size="1.8" fill="#a90000">
<text x="76.6" y="27.4" transform="rotate(-90 76.6 27.4)">1</text>
<text x="79.1" y="28" transform="rotate(-90 79.1 28)">24</text>
<text x="81.7" y="28" transform="rotate(-90 81.7 28)">48</text>
<text x="84.2" y="27.4" transform="rotate(-90 84.2 27.4)">9</text>
<text x="86.7" y="28" transform="rotate(-90 86.7 28)">36</text>
<text x="64.1" y="35.3">44</text>
<text x="64.7" y="30.2">7</text>
<text x="94.6" y="30.2">10</text>
<text x="94.6" y="32.8">11</text>
<text x="94.6" y="35.3">12</text>
<text x="64.7" y="40.4">5</text>
<text x="94.6" y="37.8">13</text>
<text x="94.6" y="40.4">14</text>
<text x="64.7" y="42.9">6</text>
<text x="94.6" y="42.9">15</text>
<text x="94.6" y="45.5">16</text>
<text x="64.7" y="48">2</text>
<text x="64.7" y="50.5">3</text>
<text x="64.7" y="53.1">4</text>
<text x="94.6" y="48">17</text>
<text x="94.6" y="50.5">29</text>
<text x="94.6" y="53.1">30</text>
<text x="64.1" y="58.2">18</text>
<text x="94.6" y="55.6">31</text>
<text x="94.6" y="58.2">32</text>
<text x="64.1" y="60.7">19</text>
<text x="64.1" y="63.2">20</text>
<text x="64.1" y="65.8">39</text>
<text x="94.6" y="60.7">33</text>
<text x="94.6" y="63.2">34</text>
<text x="94.6" y="65.8">37</text>
<text x="64.1" y="68.3">40</text>
<text x="64.1" y="70.9">41</text>
<text x="94.6" y="68.3">38</text>
<text x="64.1" y="73.4">42</text>
<text x="64.1" y="75.9">43</text>
<text x="64.1" y="83.6">21</text>
<text x="64.1" y="78.5">45</text>
<text x="64.1" y="81">46</text>
<text x="64.1" y="86.1">22</text>
<text x="64.1" y="88.6">25</text>
<text x="64.1" y="91.2">26</text>
<text x="64.1" y="93.7">27</text>
<text x="64.1" y="96.3">28</text>
<text x="79.1" y="104.2" transform="rotate(-90 79.1 104.2)">23</text>
<text x="81.7" y="103.6" transform="rotate(-90 81.7 103.6)">8</text>
<text x="44.5" y="136.3">A4</text>
<text x="44.4" y="143.9">B5</text>
<text x="44.5" y="141.4">A5</text>
<text x="190.4" y="139.4">1</text>
<text x="198" y="139.4">2</text>
<text x="265.2" y="140.4" transform="rotate(-90 265.2 140.4)">1</text>
<text x="44.5" y="149">A7</text>
<text x="265.2" y="148" transform="rotate(-90 265.2 148)">2</text>
<text x="44.4" y="151.5">B7</text>
<text x="44.5" y="154.1">A6</text>
<text x="44.4" y="156.6">B6</text>
<text x="44.4" y="166.8">B8</text>
<text x="44.5" y="164.2">A8</text>
<text x="94.1" y="163.9" transform="rotate(-90 94.1 163.9)">4</text>
<text x="25.1" y="173.4" transform="rotate(-90 25.1 173.4)">S1</text>
<text x="32.8" y="173.3" transform="rotate(-90 32.8 173.3)">A1</text>
<text x="81.2" y="175.3">2</text>
<text x="101.5" y="175.3">3</text>
<text x="142.2" y="178.2">3</text>
<text x="154.9" y="178.2">2</text>
<text x="94.1" y="184.2" transform="rotate(-90 94.1 184.2)">1</text>
<text x="149" y="185.5" transform="rotate(-90 149 185.5)">1</text>
</g>
<g font-size="1.8" fill="#0f0f0f">
<text x="98.4" y="30.1">A0</text>
<text x="98.4" y="35.2">A2</text>
<text x="98.4" y="32.7">A1</text>
<text x="167.6" y="33.9">B1</text>
<text x="57.8" y="40.3">F0</text>
<text x="98.4" y="37.8">A3</text>
<text x="98.4" y="40.3">A4</text>
<text x="167.6" y="39">B2</text>
<text x="56.4" y="47.9">C13</text>
<text x="57.8" y="42.8">F1</text>
<text x="98.4" y="47.9">A7</text>
<text x="98.4" y="42.8">A5</text>
<text x="98.4" y="45.4">A6</text>
<text x="167.6" y="44.1">A0</text>
<text x="56.4" y="53">C15</text>
<text x="56.4" y="50.5">C14</text>
<text x="98.4" y="53">A9</text>
<text x="98.4" y="50.5">A8</text>
<text x="167.6" y="49.2">A1</text>
<text x="58.3" y="58.1">B0</text>
<text x="98.4" y="55.5">A10</text>
<text x="167.6" y="54.3">B0</text>
<text x="167.6" y="59.3">A7</text>
<text x="58.3" y="60.6">B1</text>
<text x="58.3" y="65.7">B3</text>
<text x="58.3" y="63.2">B2</text>
<text x="98.4" y="65.7">A14</text>
<text x="98.4" y="63.2">A13</text>
<text x="167.6" y="64.4">A6</text>
<text x="58.3" y="68.2">B4</text>
<text x="58.3" y="70.8">B5</text>
<text x="98.4" y="68.2">A15</text>
<text x="167.6" y="69.5">A5</text>
<text x="58.3" y="73.3">B6</text>
<text x="58.3" y="75.9">B7</text>
<text x="167.6" y="74.6">A4</text>
<text x="57.1" y="83.5">B10</text>
<text x="58.3" y="80.9">B9</text>
<text x="58.3" y="78.4">B8</text>
<text x="167.6" y="79.7">A3</text>
<text x="57.1" y="88.6">B12</text>
<text x="57.1" y="86">B11</text>
<text x="167.6" y="89.8">A14</text>
<text x="167.6" y="84.7">A2</text>
<text x="57.1" y="93.6">B14</text>
<text x="57.1" y="91.1">B13</text>
<text x="167.6" y="94.9">A15</text>
<text x="57.1" y="96.2">B15</text>
<text x="167.6" y="100">B3</text>
<text x="167.6" y="105.1">B14</text>
<text x="167.6" y="110.1">B13</text>
<text x="167.6" y="115.2">B12</text>
<text x="97.2" y="157.1">VBUS_fuse</text>
</g>
<g font-size="1.8" fill="#0000c2">
<text x="104.1" y="35.3">TTa/TIM2_CH3/USART2_TX/ADC_IN2</text>
<text x="104.1" y="30.2">TTa/USART4_TX/ADC_IN0</text>
<text x="104.1" y="32.8">TTa/TIM2_CH2/USART4_RX/ADC_IN1</text>
<text x="44.9" y="40.4">OSC_IN/FT</text>
<text x="104.1" y="37.9">TTa/TIM2_CH4/USART2_RX/ADC_IN3</text>
<text x="104.1" y="40.4">TTa/TIM14_CH1/SPI1_NSS/ADC_IN4</text>
<text x="43.2" y="42.9">OSC_OUT/FT</text>
<text x="104.1" y="45.5">TTa/TIM3_CH1/SPI1_MISO/ADC_IN6</text>
<text x="104.1" y="42.9">TTa/SPI1_SCK/ADC_IN5</text>
<text x="40.6" y="53.1">OSC32_OUT/TC</text>
<text x="42.3" y="50.6">OSC32_IN/TC</text>
<text x="44.9" y="48">WKUP2/TC</text>
<text x="104.1" y="50.6">FT/TIM1_CH1</text>
<text x="104.1" y="48">TTa/TIM3_CH2/SPI1_MOSI/ADC_IN7</text>
<text x="104.1" y="53.1">FT/TIM1_CH2/USART1_TX</text>
<text x="32.5" y="58.2">ADC_IN8/TIM3_CH3/TTa</text>
<text x="104.1" y="55.6">FT/TIM1_CH3/USART1_RX</text>
<text x="32.3" y="65.8">SPI1_SCK/TIM2_CH2/FT</text>
<text x="32.5" y="60.7">ADC_IN9/TIM3_CH4/TTa</text>
<text x="53" y="63.3">FT</text>
<text x="104.1" y="65.8">FT/SWCLK/USART2_TX</text>
<text x="104.1" y="63.3">FT/SWDIO</text>
<text x="104.9" y="61.3">D+</text>
<text x="31.5" y="70.9">SPI1_MOSI/TIM3_CH2/FT</text>
<text x="31.5" y="68.3">SPI1_MISO/TIM3_CH1/FT</text>
<text x="104.1" y="68.3">FT/SPI1_NSS/USART2_RX</text>
<text x="30.2" y="76">I2C1_SDA/USART1_RX/FTf</text>
<text x="30.6" y="73.4">I2C1_SCL/USART1_TX/FTf</text>
<text x="97.2" y="73">Notes:</text>
<text x="97.2" y="77.1">CONSULT THE DATASHEET BEFORE USING</text>
<text x="138.1" y="77.1">ANY</text>
<text x="21" y="83.6">I2C2_SCL/USART3_TX/TIM2_CH3/FT</text>
<text x="30.5" y="81">I2C1_SDA/TIM17_CH1/FTf</text>
<text x="30.6" y="78.5">I2C1_SCL/TIM16_CH1/FTf</text>
<text x="97.2" y="79.1">TIMER/I2C/SPI/UART/ADC</text>
<text x="97.2" y="83.2">FT and</text>
<text x="105" y="83.2">FTf</text>
<text x="109" y="83.2">pins</text>
<text x="114.1" y="83.2">are</text>
<text x="118.2" y="83.2">5v</text>
<text x="121.6" y="83.2">tolerant,</text>
<text x="123.5" y="79.1">PERIPHERALS</text>
<text x="130.8" y="83.2">but</text>
<text x="135" y="83.2">output</text>
<text x="142.2" y="83.2">3.3v</text>
<text x="147.4" y="83.2">levels.</text>
<text x="20.6" y="86.1">I2C2_SDA/USART3_RX/TIM2_CH4/FT</text>
<text x="42.6" y="88.7">SPI2_NSS/FT</text>
<text x="97.2" y="87.3">TIM2</text>
<text x="102.6" y="87.3">is</text>
<text x="105.4" y="87.3">used</text>
<text x="110.9" y="87.3">for</text>
<text x="114.8" y="87.3">SYSTICK,</text>
<text x="124.2" y="87.3">so</text>
<text x="127.5" y="87.3">use</text>
<text x="132" y="87.3">other</text>
<text x="138" y="87.3">timers</text>
<text x="145.1" y="87.3">if</text>
<text x="147.6" y="87.3">possible.</text>
<text x="30.9" y="93.7">SPI2_MISO/I2C2_SDA/FTf</text>
<text x="31.8" y="91.2">SPI2_SCK/I2C2_SCL/FTf</text>
<text x="97.2" y="91.4">It</text>
<text x="97.2" y="93.5">thoroughly</text>
<text x="99.7" y="91.4">is</text>
<text x="102.5" y="91.4">not</text>
<text x="106.7" y="91.4">recommended</text>
<text x="108.4" y="93.5">consulting</text>
<text x="119.4" y="93.5">the</text>
<text x="120.9" y="91.4">to</text>
<text x="123.5" y="93.5">datasheet.</text>
<text x="124" y="91.4">use</text>
<text x="128.4" y="91.4">pins</text>
<text x="133.5" y="91.4">from</text>
<text x="139.1" y="91.4">PF</text>
<text x="142.6" y="91.4">or</text>
<text x="145.7" y="91.4">PC</text>
<text x="149.4" y="91.4">until</text>
<text x="41.8" y="96.3">SPI2_MOSI/FT</text>
<text x="97.2" y="97.5">SW Debug</text>
<text x="108" y="97.5">is</text>
<text x="110.8" y="97.5">on</text>
<text x="114.2" y="97.5">A13</text>
<text x="118.9" y="97.5">and</text>
<text x="123.5" y="97.5">A14</text>
<text x="26.7" y="122.7">USB-C</text>
<text x="26.7" y="124.7">5.1k</text>
<text x="31.9" y="124.7">resistors</text>
<text x="34.5" y="122.7">2.0</text>
<text x="38.7" y="122.7">Port</text>
<text x="41.3" y="124.7">to</text>
<text x="44.3" y="124.7">GND on</text>
<text x="52.8" y="124.7">both</text>
<text x="58.2" y="124.7">CC pins</text>
<text x="67" y="124.7">indicate</text>
<text x="26.7" y="126.8">that</text>
<text x="31.6" y="126.8">this</text>
<text x="36.3" y="126.8">device</text>
<text x="43.4" y="126.8">is</text>
<text x="46.2" y="126.8">acting</text>
<text x="53.3" y="126.8">in</text>
<text x="56.2" y="126.8">legacy</text>
<text x="63.5" y="126.8">2.0</text>
<text x="67.7" y="126.8">UFP</text>
<text x="72.5" y="126.8">mode.</text>
<text x="203.8" y="132.2">DFU Mode</text>
<text x="203.8" y="134.2">(Hold</text>
<text x="203.8" y="136.3">to</text>
<text x="206.9" y="136.3">enter</text>
<text x="210.1" y="134.2">while</text>
<text x="212.9" y="136.3">DFU mode)</text>
<text x="214.7" y="132.2">Select</text>
<text x="216.2" y="134.2">resetting</text>
<text x="255.3" y="133">RESET button</text>
<text x="255.3" y="135">(Tap</text>
<text x="260.6" y="135">to</text>
<text x="263.6" y="135">reset)</text>
<text x="144.1" y="139.5">Decoupling</text>
<text x="155.8" y="139.5">Capacitors</text>
<text x="80" y="147.6">ESD,</text>
<text x="80" y="149.6">and</text>
<text x="84.6" y="149.6">over-current</text>
<text x="85.4" y="147.6">reverse</text>
<text x="93.4" y="147.6">polarity,</text>
<text x="98.1" y="149.6">protection</text>
<text x="213.4" y="147.6">~10k</text>
<text x="213.4" y="149.6">two</text>
<text x="217.7" y="149.6">5.1k's</text>
<text x="218.9" y="147.6">resistor</text>
<text x="224.6" y="149.6">from</text>
<text x="227.3" y="147.6">approximated</text>
<text x="230.1" y="149.6">USB</text>
<text x="235.1" y="149.6">for</text>
<text x="238.9" y="149.6">BOM reduction</text>
<text x="241.2" y="147.6">with</text>
<text x="188" y="158.4">Pull</text>
<text x="188" y="160.4">reseting</text>
<text x="192.9" y="158.4">BOOT0</text>
<text x="196.8" y="160.4">to</text>
<text x="199.8" y="160.4">activate</text>
<text x="200.2" y="158.4">high</text>
<text x="205.4" y="158.4">while</text>
<text x="208.5" y="160.4">DFU.</text>
<text x="243.8" y="157.4">NRST has</text>
<text x="243.8" y="159.5">Capacitor</text>
<text x="243.8" y="161.5">Optionally,</text>
<text x="254.1" y="159.5">holds</text>
<text x="254.3" y="157.4">internal</text>
<text x="255.2" y="161.5">remove</text>
<text x="260.4" y="159.5">signal</text>
<text x="262.8" y="157.4">pull-up.</text>
<text x="263.1" y="161.5">the</text>
<text x="267.2" y="161.5">button,</text>
<text x="267.3" y="159.5">stable.</text>
<text x="141.6" y="164.9">Power</text>
<text x="148.4" y="164.9">Regulation</text>
<text x="243.8" y="163.6">and</text>
<text x="248.5" y="163.6">reset</text>
<text x="254.3" y="163.6">by</text>
<text x="257.6" y="163.6">power-cycling</text>
<text x="272.6" y="163.6">the</text>
<text x="276.7" y="163.6">board.</text>
</g>
<g font-size="1.8" fill="#725600">
<text x="176.5" y="98.8">File:</text>
<text x="181.8" y="98.8">switches.kicad_sch</text>
</g>
</svg>
